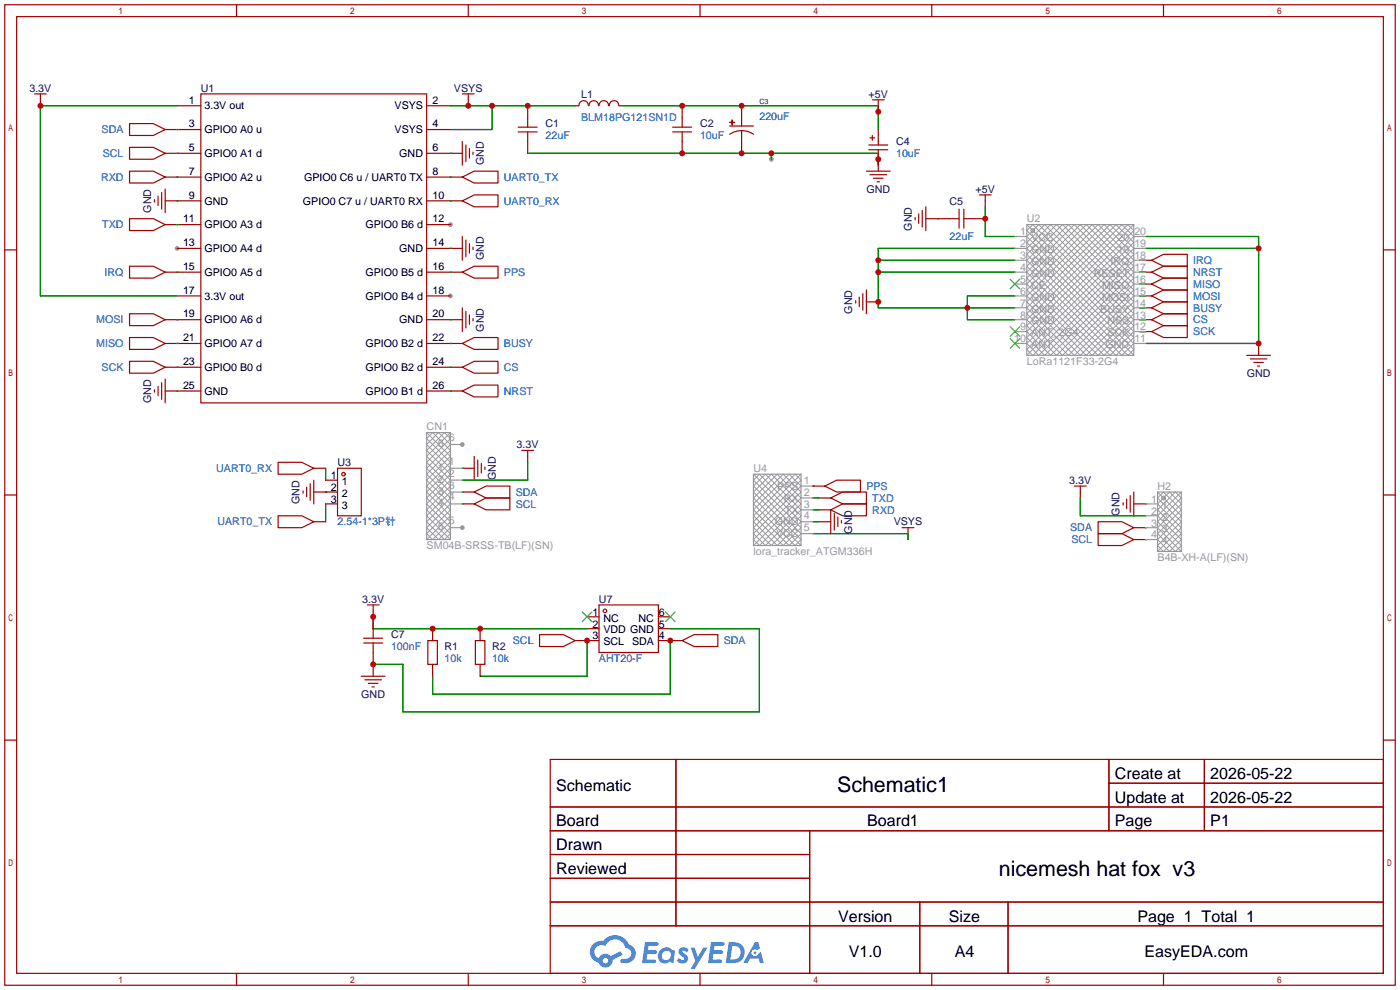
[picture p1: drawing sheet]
<svg xmlns="http://www.w3.org/2000/svg" width="299mm" height="212mm" viewBox="0 0 299 212" stroke-linecap="round" stroke-linejoin="round" font-family="sans-serif">
<g fill="#999">
<circle cx="96.3" cy="63.2" r=".51"/>
<circle cx="96.3" cy="48" r=".51"/>
<circle cx="37.8" cy="53.1" r=".51"/>
<circle cx="98.8" cy="112.8" r=".51"/>
<circle cx="98.8" cy="95" r=".51"/>
<circle cx="164.8" cy="34" r=".51"/>
</g>
<g fill="none" stroke="#a10000" stroke-width=".25">
<path d="M1 1h297.2v209.6h-297.2zM3.6 3.6h292.1v204.4h-292.1zM50.5 1v2.6M100.1 1v2.6M149.6 1v2.6M199.1 1v2.6M248.7 1v2.6M1 53.4h2.6M295.7 53.4h2.5M1 105.8h2.6M295.7 105.8h2.5M1 158.2h2.6"/>
<path d="M295.7 158.2h2.5M117.6 162.3h178.1v45.7h-178.1zM117.6 172.5h178.1M117.6 177.5h178.1M144.5 162.3v35.6M173 177.5v30.5M237 162.3v15.2M237 167.4h58.7M257.4 162.3v15.2M117.6 182.6h55.4M117.6 192.8h178.1M117.6 187.7h55.4"/>
<path d="M117.6 197.9h178.1M196.6 192.8v15.2M215.4 192.8v15.2M50.5 208v2.6M100.1 208v2.6M149.6 208v2.6M199.1 208v2.6M248.7 208v2.6"/>
</g>
<g fill="#5487ff">
<path d="M145.3 202.7a1.3 1.3 0 0 1 1.9 .3l-.4 .6a.54 .54 0 0 0-.9-.2l.1 .2a1.34 1.34 0 0 1 .9 1.8 1.47 1.47 0 0 1-2.3-.1l.5-.6 .8 .5a.31 .31 0 0 0 .4-.3 .31 .31 0 0 0-.3-.4 1.12 1.12 0 0 1-.7-1.8z"/>
<path d="M147.6 202.5h.9l.6 2 1.2-2h.9l-2.7 4.6h-.9l1-1.7z"/>
<path d="M137.8 201.4h1.7a1.31 1.31 0 0 1 1.2 .2 .4 .4 0 0 1-.3 .5l-1.8 .1-.1 .9h1.6a.4 .4 0 0 1 .4 .4 .4 .4 0 0 1-.5 .4h-1.6l-.2 1.2h1.4a.46 .46 0 0 1 .5 0 .46 .46 0 0 1 .1 .5l-.4 .2h-2.6z"/>
<path d="M151.9 201.4h1.7a1.32 1.32 0 0 1 1.2 .2 .39 .39 0 0 1-.3 .5l-1.8 .1-.1 .9h1.6a.4 .4 0 0 1 .4 .4 .4 .4 0 0 1-.4 .4h-1.7l-.2 1.2h1.4a.46 .46 0 0 1 .5 0 .46 .46 0 0 1 .1 .5l-.4 .2h-2.6z"/>
<path d="M161.3 201.4h.8l.3 1.3-.6 .4a.75 .75 0 0 0-1.1 .3 .75 .75 0 0 0 .5 1 .75 .75 0 0 0 .9-.7l.5-.2 .6 2.3h-.8l-.3-.9h-1.8l-.5 .9h-1z"/>
<path d="M155.7 201.4l-.6 4.4h1.5a2.27 2.27 0 0 0 2.6-2.2 2.27 2.27 0 0 0-2.7-2.2zM156.5 202.1a1.5 1.5 0 0 1 1.8 1.6 1.5 1.5 0 0 1-1.9 1.4h-.3z"/>
<path d="M141.2 203a1.6 1.6 0 0 0-.3 2.3 1.6 1.6 0 0 0 2.3 .2l.7 .3 .3-2.4-.1-.3-.5-.1a1.58 1.58 0 0 0-2.4 0zM141.8 203.5a.98 .98 0 0 1 1.6 .4 .98 .98 0 0 1-1.1 1.3 .94 .94 0 0 1-.9-.7 .94 .94 0 0 1 .4-1z"/>
<path d="M126.8 201.8a2.37 2.37 0 0 0 1.1 4 1.54 1.54 0 0 0 1.8 1 1.54 1.54 0 0 0 1.2-1.6l2.2-1.1-.5-.8-2 1a1.57 1.57 0 0 0-2.7 .5 1.5 1.5 0 0 1-.7-2.1 1.5 1.5 0 0 1 2.2-.5 2.23 2.23 0 0 1 2.3-1.4 2.23 2.23 0 0 1 2 1.8 1.16 1.16 0 0 1 1.2 1.1 1.16 1.16 0 0 1-1.1 1.2h-.7a.47 .47 0 0 0-.5 .4 .47 .47 0 0 0 .4 .5 2.17 2.17 0 0 0 2.5-.9 2.17 2.17 0 0 0-.3-2.7l-.8-.4a3.2 3.2 0 0 0-5.5-.7l-1.1 .1zM128.8 205.3a.6 .6 0 0 1 1.2 0 .6 .6 0 0 1-1.2 0z"/>
<circle cx="161.4" cy="203.6" r=".28"/>
</g>
<g fill="none" stroke="#a10000" stroke-width=".25">
<path d="M7.4 20.1h2.5M8.6 20.1v2.5M27.7 36.6h5.1l2.5 1.2-2.5 1.3h-5.1zM27.7 26.4h5.1l2.5 1.3-2.5 1.3h-5.1zM27.7 31.5h5.1l2.5 1.3-2.5 1.2h-5.1zM35.3 37.8h7.6M35.3 32.8h7.6M35.3 27.7h7.6M37.8 22.6h5.1M42.9 20.1h48.3v66h-48.3zM91.2 37.8h7.6M91.2 32.8h7.6"/>
<path d="M91.2 27.7h5.1M91.2 22.6h5.1M98.8 37.8l2.5-1.2h5.1v2.5h-5.1zM98.8 20.1h2.5M98.8 30.2v5.1M99.6 31v3.5M100.1 20.1v2.5M100.3 31.8v2M101.1 32.5v.5M110.7 28.2h4.1M110.7 27.2h4.1M112.8 22.6v4.6"/>
<path d="M112.8 28.2v4.6M122.9 22.6h.8M123.7 22.6a1.01 1.01 0 0 1 1-1.1 1.01 1.01 0 0 1 1.1 1.1M125.9 22.6a1.01 1.01 0 0 1 1-1.1 1.01 1.01 0 0 1 1 1.1M128 22.6a1.01 1.01 0 0 1 1-1.1 1.01 1.01 0 0 1 1.1 1.1M130.2 22.6a1.01 1.01 0 0 1 1-1.1 1.01 1.01 0 0 1 1 1.1M132.3 22.6h.8M143.8 28.2h4M143.8 27.2h4M145.8 22.6v4.6M145.8 28.2v4.6M156 26.2h1z"/>
<path d="M156 26.9h5M156.5 25.7v1zM158.5 27.9l-1.1 .1-1.4 .7M158.5 27.9l1.6 .3 .9 .5M158.5 22.6v4.3M158.5 27.9v4.9M185.2 36.6h5M185.7 31h4M185.7 32h4M185.9 37.3h3.6M185.9 29.5h1M186.4 21.3h2.6"/>
<path d="M186.4 29v1M186.7 38.1h2M187.5 38.9h.5M187.7 21.3v2.6M187.7 27.7v3.3M187.7 32v4.6M27.7 56.9h5.1l2.5 1.3-2.5 1.2h-5.1zM27.7 46.7h5.1l2.5 1.3-2.5 1.3h-5.1zM33 42.7v.5M33.8 41.9v2M34.5 41.1v3.6M35.3 58.2h7.6"/>
<path d="M35.3 48h7.6M35.3 42.9h7.6M35.3 40.4v5.1M37.8 53.1h5.1M91.2 58.2h7.6M91.2 53.1h7.6M91.2 48h5.1M91.2 42.9h7.6M98.8 42.9l2.5-1.2h5.1v2.5h-5.1zM98.8 58.2l2.5-1.3h5.1v2.5h-5.1zM98.8 50.5v5.1M99.6 51.3v3.6"/>
<path d="M100.3 52.1v2M101.1 52.8v.5M195.6 46.5v.5M196.3 45.7v2.1M197.1 45v3.5M197.9 46.7h7.1M197.9 44.2v5.1M205 44.7v4.1M206 46.7h4.6M206 44.7v4.1M209.3 41.7h2.5M210.6 41.7v2.5"/>
<path d="M243.6 58.2h2.5M243.6 55.6h2.5M246.1 55.6l2.6-1.2h5v2.5h-5zM246.1 58.2l2.6-1.3h5v2.5h-5zM27.7 72.1h5.1l2.5 1.3-2.5 1.3h-5.1zM27.7 67.1h5.1l2.5 1.2-2.5 1.3h-5.1zM27.7 77.2h5.1l2.5 1.3-2.5 1.3h-5.1zM35.3 78.5h7.6M35.3 73.4h7.6M35.3 68.3h7.6M37.8 63.2h5.1M91.2 78.5h7.6"/>
<path d="M91.2 73.4h7.6M91.2 68.3h7.6M91.2 63.2h5.1M98.8 73.4l2.5-1.3h5.1v2.6h-5.1zM98.8 78.5l2.5-1.3h5.1v2.6h-5.1zM98.8 65.8v5.1M99.6 66.5v3.6M100.3 67.3v2M101.1 68.1v.5M182.9 64.3v.5M183.6 63.5v2M184.4 62.7v3.6"/>
<path d="M185.2 64.5h2.5M185.2 62v5.1M243.6 68.3h2.5M243.6 63.2h2.5M243.6 60.7h2.5M243.6 65.8h2.5M243.6 70.9h2.5M246.1 60.7l2.6-1.3h5v2.6h-5zM246.1 63.2l2.6-1.2h5v2.5h-5zM246.1 65.8l2.6-1.3h5v2.6h-5zM246.1 68.3l2.6-1.2h5v2.5h-5zM246.1 70.9l2.6-1.3h5v2.5h-5z"/>
<path d="M266.4 75.9h5.1M267.2 76.7h3.6M268 77.5h2M268.7 78.2h.5M269 73.4v2.5M33 83.3v.5M33.8 82.5v2.1M34.5 81.8v3.5M35.3 83.6h7.6M35.3 81v5.1M59.4 98.8h5.1l2.6 1.3-2.6 1.2h-5.1zM91.2 83.6h7.6"/>
<path d="M98.8 83.6l2.5-1.3h5.1v2.5h-5.1zM101.3 97.5v5.1M102.1 98.3v3.6M102.9 99.1v2M103.6 99.8v.5M111.5 96.3h2.5M112.8 96.3v2.5M59.4 110.2h5.1l2.6 1.3-2.6 1.3h-5.1zM64.8 104.9v.5M65.5 104.1v2.1M66.3 103.4v3.5M67.1 111.5h2.5"/>
<path d="M67.1 100.1h2.5M67.1 105.2h5M67.1 102.6v5.1M69.6 107.7h2.5M69.6 102.6h2.5M72.1 100.1h5.1v10.1h-5.1zM98.8 100.1h2.5M98.8 105.2h2.5M98.8 107.7h2.5M101.3 105.2l2.6-1.3h5.1v2.5h-5.1zM101.3 107.7l2.6-1.3h5.1v2.6h-5.1zM173.7 103.9h2.6"/>
<path d="M175 111.5h2.5M175 109h2.5M175 106.4h2.5M176.3 103.9l2.5-1.3h5.1v2.6h-5.1zM177.5 109l2.6-1.3h5.1v2.5h-5.1zM177.5 106.4l2.6-1.2h5.1v2.5h-5.1zM177.5 109v5M178.3 109.7v3.6M179.1 110.5v2M179.8 111.3v.5M192.8 112.8h2.5M194.1 112.8v2.5"/>
<path d="M229.6 103.9h2.6M230.9 103.9v2.5M234.7 111.5h5.1l2.5 1.3-2.5 1.2h-5.1zM234.7 114h5.1l2.5 1.3-2.5 1.3h-5.1zM240 107.4v.5M240.8 106.7v2M241.6 105.9v3.6M242.3 112.8h2.6M242.3 107.7h2.6M242.3 105.2v5M242.3 115.3h2.6M77.7 136.4h4.1"/>
<path d="M77.7 137.4h4.1M78.5 129.3h2.5M79.8 129.3v7.1M79.8 137.4v7.1M91.4 136.9h2.1v5.1h-2.1zM92.5 134.4v2.5M101.6 136.9h2v5.1h-2zM102.6 134.4v2.5M115.3 135.6h5.1l2.5 1.3-2.5 1.3h-5.1zM122.9 136.9h5.1M125.5 131.8h2.5M125.5 134.4h2.5"/>
<path d="M128 129.3h12.7v10.1h-12.7zM140.7 131.8h2.6M140.7 134.4h2.6M140.7 136.9h5.1M145.8 136.9l2.5-1.3h5.1v2.6h-5.1zM77.2 144.5h5.1M78 145.3h3.5M78.7 146.1h2.1M79.5 146.8h.5M92.5 142v2.5M102.6 142v2.5"/>
<circle cx="73.4" cy="101.3" r=".38"/>
<circle cx="129.3" cy="130.6" r=".38"/>
</g>
<g fill="none" stroke="#008700" stroke-width=".25">
<path d="M37.8 37.8h.1M37.8 32.8h.1M37.8 27.7h.1M37.8 22.6h-29.2v40.6h29.2M96.3 32.8h.1M96.3 37.8h.1M96.3 22.6h26.6M105.2 22.6v5.1h-8.9M112.8 32.8h74.9v2.5M133.1 22.6h54.6v5.1M164.8 32.8v1.2M37.8 42.9h.1"/>
<path d="M37.8 48h.1M37.8 58.2h.1M96.3 53.1h.1M96.3 42.9h.1M96.3 58.2h.1M187.7 58.2h29.2M187.7 55.6h29.2M200.4 46.7h.1M210.6 44.2v6.3h6.3M216.9 53.1h-29.2v12.7h29.2M243.6 58.2h1.3M243.6 55.6h1.3"/>
<path d="M244.9 53.1h24.1M244.9 50.5h24.1v22.9h-24.1M37.8 68.3h.1M37.8 73.4h.1M37.8 78.5h.1M96.3 68.3h.1M96.3 78.5h.1M96.3 73.4h.1M216.9 63.2h-10.1v5.1h10.1M243.6 65.8h1.3M243.6 63.2h1.3M243.6 68.3h1.3"/>
<path d="M243.6 60.7h1.3M243.6 70.9h1.3M37.8 83.6h.1M96.3 83.6h.1M112.8 98.8v3.8h-14M69.6 105.2h.1M69.6 100.1v2.5M69.6 107.7v3.8M98.8 100.1h.1M98.8 105.2h.1M98.8 107.7h.1M173.7 103.9h.1"/>
<path d="M173.7 114h20.4v1.3M173.7 111.5h1.3M173.7 109h1.3M173.7 106.4h1.3M230.9 106.4v3.8h14M244.9 107.7h.1M244.9 112.8h.1M244.9 115.3h.1M79.8 131.8v2.6h45.7M125.5 136.9v7.6h-22.9M143.3 134.4h19v17.7h-76.2v-10.1h-6.3M143.3 136.9v11.4h-50.8v-3.8"/>
</g>
<path d="M215.9 59.7l2 2M217.9 59.7l-2 2M215.9 69.8l2 2.1M215.9 72.4l2 2M217.9 69.8l-2 2.1M217.9 72.4l-2 2M124.5 130.8l2 2M126.5 130.8l-2 2M142.2 130.8l2.1 2M144.3 130.8l-2.1 2" fill="none" stroke="#3c3" stroke-width=".25"/>
<g fill="none" stroke="#999" stroke-width=".21">
<path d="M219.5 48l22.8 22.9-5.1 5-17.7-17.7 10.1-10.2 12.7 12.7-15.2 15.2-7.6-7.6 20.3-20.3 2.5 2.5-22.8 22.9 2.5 2.5 20.3-20.3-7.6-7.6-15.2 15.2 12.7 12.7 10.1-10.1-17.8-17.8-5 5.1 22.8 22.8M220.7 48l21.6 21.6-6.3 6.3-16.5-16.5 11.4-11.4 11.4 11.4-16.5 16.5-6.3-6.3 21.5-21.6 1.3 1.3-22.8 22.8 3.8 3.8 19-19-8.9-8.9-13.9 14 13.9 13.9 8.9-8.8-19-19.1-3.8 3.8 22.8 22.9-1.3 1.2-21.5-21.5 6.3-6.4 16.5 16.5-11.4 11.4-11.4-11.4 16.5-16.5 6.3 6.4-21.6 21.5-1.2-1.2 22.8-22.9-3.8-3.8-19 19.1 8.8 8.8 14-13.9-14-14-8.8 8.9 19 19 3.8-3.8-22.8-22.8zM220.9 48.9l.2 .2M221.1 49.4l-.2 .2M242.3 48l-22.8 22.9 5 5 17.8-17.7-10.1-10.2-12.7 12.7 15.2 15.2 7.6-7.6-20.3-20.3-2.5 2.5 22.8 22.9-2.5 2.5-20.3-20.3 7.6-7.6 15.2 15.2-12.7 12.7-10.1-10.1 17.7-17.8 5.1 5.1-22.8 22.8M91.2 92.5l5.1 5-5.1 5.1 5.1 5.1-5.1 5.1 2.5 2.5 2.6-2.5-5.1-5.1 5.1-5.1-5.1-5.1 5.1-5M92.5 92.5l-1.3 1.2 5.1 5.1-5.1 5.1 5.1 5.1-5.1 5 1.3 1.3 3.8-3.8-5.1-5.1 5.1-5.1-5.1-5 3.8-3.8 1.3 1.2-5.1 5.1 5.1 5.1-5.1 5.1 5.1 5-1.3 1.3-3.8-3.8 5.1-5.1-5.1-5.1 5.1-5zM91.2 115.3l5.1-5.1-5.1-5 5.1-5.1-5.1-5.1 2.5-2.5 2.6 2.5-5.1 5.1 5.1 5.1-5.1 5 5.1 5.1M161 101.3l10.2 10.2-5.1 5.1-5.1-5.1 10.2-10.2M161 116.6l10.2-10.2-5.1-5.1-5.1 5.1 10.2 10.2M162.3 101.3l-1.3 1.3 10.2 10.2-3.8 3.8-6.4-6.4 8.9-8.9 1.3 1.3-10.2 10.2 3.8 3.8 6.4-6.4zM163.6 101.3l-2.6 2.6 10.2 10.1-2.5 2.6-7.7-7.6 7.7-7.7 2.5 2.6-10.2 10.1 2.6 2.6 7.6-7.6z"/>
<path d="M164.8 101.3l-3.8 3.9 10.2 10.1-1.3 1.3-8.9-8.9 6.4-6.4 3.8 3.9-10.2 10.1 1.3 1.3 8.9-8.9zM247.4 117.9l5.1-5.1-5.1-5.1 2.5-2.5 2.6 2.5-5.1 5.1 5.1 5.1M247.4 105.2l5.1 5-5.1 5.1 2.5 2.6 2.6-2.6-5.1-5.1 5.1-5M248.7 105.2l3.8 3.8-5.1 5 3.8 3.9 1.3-1.3-5.1-5.1 5.1-5.1-1.3-1.2-3.8 3.8 5.1 5-3.8 3.9-1.3-1.3 5.1-5.1-5.1-5.1zM248.8 106.1l.2 .2M249 106.6l-.2 .2"/>
</g>
<g fill="none" stroke="#999" stroke-width=".25">
<path d="M216.9 50.5h2.6M216.9 53.1h2.6M216.9 55.6h2.6M216.9 58.2h2.6M219.5 48h22.8v27.9h-22.8zM242.3 50.5h2.6M242.3 53.1h2.6M242.3 55.6h2.6M242.3 58.2h2.6M216.9 60.7h2.6M216.9 63.2h2.6M216.9 65.8h2.6"/>
<path d="M216.9 68.3h2.6M216.9 70.9h2.6M216.9 73.4h2.6M242.3 60.7h2.6M242.3 63.2h2.6M242.3 65.8h2.6M242.3 68.3h2.6M242.3 70.9h2.6M242.3 73.4h2.6M91.2 92.5h5.1v22.8h-5.1zM96.3 95h2.5M96.3 107.7h2.5"/>
<path d="M96.3 112.8h2.5M96.3 100.1h2.5M96.3 102.6h2.5M96.3 105.2h2.5M161 101.3h10.2v15.3h-10.2zM171.2 103.9h2.5M171.2 106.4h2.5M171.2 109h2.5M171.2 111.5h2.5M171.2 114h2.5M244.9 107.7h2.5M244.9 110.2h2.5"/>
<path d="M244.9 112.8h2.5M244.9 115.3h2.5M247.4 105.2h5.1v12.7h-5.1z"/>
<circle cx="220.7" cy="49.3" r=".38"/>
<circle cx="248.7" cy="106.4" r=".38"/>
</g>
<g fill="#c00">
<circle cx="79.8" cy="131.8" r=".63"/>
<circle cx="92.5" cy="134.4" r=".63"/>
<circle cx="102.6" cy="134.4" r=".63"/>
<circle cx="79.8" cy="142" r=".63"/>
<circle cx="143.3" cy="136.9" r=".63"/>
<circle cx="125.5" cy="136.9" r=".63"/>
<circle cx="206.8" cy="65.8" r=".63"/>
<circle cx="187.7" cy="64.5" r=".63"/>
<circle cx="187.7" cy="58.2" r=".63"/>
<circle cx="187.7" cy="55.6" r=".63"/>
<circle cx="269" cy="73.4" r=".63"/>
<circle cx="269" cy="53.1" r=".63"/>
<circle cx="210.6" cy="46.7" r=".63"/>
<circle cx="105.2" cy="22.6" r=".63"/>
<circle cx="100.1" cy="22.6" r=".63"/>
<circle cx="112.8" cy="22.6" r=".63"/>
<circle cx="8.6" cy="22.6" r=".63"/>
<circle cx="145.8" cy="32.8" r=".63"/>
<circle cx="158.5" cy="32.8" r=".63"/>
<circle cx="164.8" cy="32.8" r=".63"/>
<circle cx="187.7" cy="34" r=".63"/>
<circle cx="145.8" cy="22.6" r=".63"/>
<circle cx="158.5" cy="22.6" r=".63"/>
<circle cx="187.7" cy="23.9" r=".63"/>
</g>
<g font-size="4.6">
<text x="178.9" y="169.3">Schematic1</text>
<text x="213.5" y="187.1">nicemesh hat fox v3</text>
</g>
<g font-size="3.4">
<text x="238.3" y="166.5">Create at</text>
<text x="258.7" y="166.5">2026-05-22</text>
<text x="118.9" y="169">Schematic</text>
<text x="238.3" y="171.6">Update at</text>
<text x="258.7" y="171.6">2026-05-22</text>
<text x="118.9" y="176.6">Board</text>
<text x="185.3" y="176.6">Board1</text>
<text x="238.3" y="176.6">Page</text>
<text x="258.7" y="176.6">P1</text>
<text x="118.9" y="181.7">Drawn</text>
<text x="118.9" y="186.8">Reviewed</text>
<text x="179.1" y="197">Version</text>
<text x="202.8" y="197">Size</text>
<text x="243.1" y="197">Page 1 Total 1</text>
<text x="181.4" y="204.6">V1.0</text>
<text x="204" y="204.6">A4</text>
<text x="244.6" y="204.6">EasyEDA.com</text>
</g>
<g font-size="2.3" fill="#000080">
<text x="6.3" y="19.6">3.3V</text>
<text x="42.9" y="19.6">U1</text>
<text x="97" y="19.6">VSYS</text>
<text x="124.2" y="20.9">L1</text>
<text x="185.6" y="20.9">+5V</text>
<text x="116.6" y="27.2">C1</text>
<text x="149.6" y="27.2">C2</text>
<text x="103.4" y="35.3" transform="rotate(-90 103.4 35.3)">GND</text>
<text x="191.5" y="31">C4</text>
<text x="185.2" y="41.2">GND</text>
<text x="208.5" y="41.2">+5V</text>
<text x="32.3" y="45.5" transform="rotate(-90 32.3 45.5)">GND</text>
<text x="202.9" y="43.7">C5</text>
<text x="194.8" y="49.3" transform="rotate(-90 194.8 49.3)">GND</text>
<text x="103.4" y="55.6" transform="rotate(-90 103.4 55.6)">GND</text>
<text x="103.4" y="70.9" transform="rotate(-90 103.4 70.9)">GND</text>
<text x="182.1" y="67.1" transform="rotate(-90 182.1 67.1)">GND</text>
<text x="266.4" y="80.5">GND</text>
<text x="32.3" y="86.1" transform="rotate(-90 32.3 86.1)">GND</text>
<text x="110.4" y="95.8">3.3V</text>
<text x="72.1" y="99.6">U3</text>
<text x="64" y="107.7" transform="rotate(-90 64 107.7)">GND</text>
<text x="105.9" y="102.6" transform="rotate(-90 105.9 102.6)">GND</text>
<text x="228.5" y="103.4">3.3V</text>
<text x="191" y="112.3">VSYS</text>
<text x="239.3" y="110.2" transform="rotate(-90 239.3 110.2)">GND</text>
<text x="182.1" y="114" transform="rotate(-90 182.1 114)">GND</text>
<text x="77.4" y="128.8">3.3V</text>
<text x="128" y="128.8">U7</text>
<text x="83.6" y="136.4">C7</text>
<text x="95" y="139">R1</text>
<text x="105.2" y="139">R2</text>
<text x="77.2" y="149.1">GND</text>
</g>
<g font-size="2.3">
<text x="40.4" y="22.1">1</text>
<text x="43.7" y="23.4">3.3V out</text>
<text x="84.3" y="23.4">VSYS</text>
<text x="92.5" y="22.1">2</text>
<text x="40.4" y="27.2">3</text>
<text x="43.7" y="28.5">GPIO0 A0 u</text>
<text x="84.3" y="28.5">VSYS</text>
<text x="92.5" y="27.2">4</text>
<text x="40.4" y="32.3">5</text>
<text x="43.7" y="33.6">GPIO0 A1 d</text>
<text x="85.3" y="33.6">GND</text>
<text x="92.5" y="32.3">6</text>
<text x="40.4" y="37.4">7</text>
<text x="43.7" y="38.6">GPIO0 A2 u</text>
<text x="65" y="38.6">GPIO0 C6 u / UART0 TX</text>
<text x="92.5" y="37.4">8</text>
<text x="39.1" y="47.5">11</text>
<text x="40.4" y="42.4">9</text>
<text x="43.7" y="43.7">GND</text>
<text x="64.7" y="43.7">GPIO0 C7 u / UART0 RX</text>
<text x="92.5" y="47.5">12</text>
<text x="92.5" y="42.4">10</text>
<text x="39.1" y="52.6">13</text>
<text x="43.7" y="53.9">GPIO0 A4 d</text>
<text x="43.7" y="48.8">GPIO0 A3 d</text>
<text x="78.1" y="48.8">GPIO0 B6 d</text>
<text x="85.3" y="53.9">GND</text>
<text x="92.5" y="52.6">14</text>
<text x="39.1" y="57.7">15</text>
<text x="43.7" y="59">GPIO0 A5 d</text>
<text x="78.1" y="59">GPIO0 B5 d</text>
<text x="92.5" y="57.7">16</text>
<text x="39.1" y="62.8">17</text>
<text x="43.7" y="64">3.3V out</text>
<text x="78.1" y="64">GPIO0 B4 d</text>
<text x="92.5" y="62.8">18</text>
<text x="39.1" y="67.8">19</text>
<text x="43.7" y="69.1">GPIO0 A6 d</text>
<text x="85.3" y="69.1">GND</text>
<text x="92.5" y="67.8">20</text>
<text x="39.1" y="72.9">21</text>
<text x="43.7" y="74.2">GPIO0 A7 d</text>
<text x="78.1" y="74.2">GPIO0 B2 d</text>
<text x="92.5" y="72.9">22</text>
<text x="39.1" y="83.1">25</text>
<text x="39.1" y="78">23</text>
<text x="43.7" y="79.3">GPIO0 B0 d</text>
<text x="78.1" y="79.3">GPIO0 B2 d</text>
<text x="92.5" y="83.1">26</text>
<text x="92.5" y="78">24</text>
<text x="43.7" y="84.4">GND</text>
<text x="78.1" y="84.4">GPIO0 B1 d</text>
<text x="70.7" y="102.4">1</text>
<text x="70.7" y="104.9">2</text>
<text x="70.7" y="107.4">3</text>
<text x="73.1" y="103.6">1</text>
<text x="73.1" y="106.2">2</text>
<text x="73.1" y="108.7">3</text>
<text x="126.6" y="131.6">1</text>
<text x="140.8" y="131.6">6</text>
<text x="126.6" y="134.1">2</text>
<text x="126.6" y="136.7">3</text>
<text x="129" y="132.8">NC</text>
<text x="129" y="135.4">VDD GND</text>
<text x="129" y="137.9">SCL</text>
<text x="135.1" y="137.9">SDA</text>
<text x="136.5" y="132.8">NC</text>
<text x="140.8" y="136.7">4</text>
<text x="140.8" y="134.1">5</text>
</g>
<g font-size="2.3" fill="#00f">
<text x="21.7" y="28.5">SDA</text>
<text x="116.6" y="29.7">22uF</text>
<text x="124.2" y="25.9">BLM18PG121SN1D</text>
<text x="149.6" y="29.7">10uF</text>
<text x="162.3" y="25.7">220uF</text>
<text x="22" y="33.6">SCL</text>
<text x="191.5" y="33.6">10uF</text>
<text x="21.6" y="38.6">RXD</text>
<text x="107.7" y="38.6">UART0_TX</text>
<text x="107.7" y="43.7">UART0_RX</text>
<text x="21.8" y="48.8">TXD</text>
<text x="202.9" y="51.3">22uF</text>
<text x="22.3" y="59">IRQ</text>
<text x="107.7" y="59">PPS</text>
<text x="255" y="56.4">IRQ</text>
<text x="255" y="59">NRST</text>
<text x="255" y="61.5">MISO</text>
<text x="255" y="64">MOSI</text>
<text x="20.6" y="69.1">MOSI</text>
<text x="255" y="66.6">BUSY</text>
<text x="255" y="69.1">CS</text>
<text x="255" y="71.7">SCK</text>
<text x="20.6" y="74.2">MISO</text>
<text x="107.7" y="74.2">BUSY</text>
<text x="21.7" y="79.3">SCK</text>
<text x="107.7" y="79.3">CS</text>
<text x="107.7" y="84.4">NRST</text>
<text x="46.2" y="100.9">UART0_RX</text>
<text x="110.2" y="105.9">SDA</text>
<text x="185.2" y="104.7">PPS</text>
<text x="186.4" y="107.2">TXD</text>
<text x="46.5" y="112.3">UART0_TX</text>
<text x="72.1" y="112.3">2.54-1*3P针</text>
<text x="110.2" y="108.5">SCL</text>
<text x="186.4" y="109.8">RXD</text>
<text x="228.7" y="113.6">SDA</text>
<text x="229" y="116.1">SCL</text>
<text x="109.6" y="137.7">SCL</text>
<text x="154.7" y="137.7">SDA</text>
<text x="83.6" y="139">100nF</text>
<text x="95" y="141.5">10k</text>
<text x="105.2" y="141.5">10k</text>
<text x="128" y="141.5">AHT20-F</text>
</g>
<g font-size="2.3" fill="#999">
<text x="219.5" y="47.5">U2</text>
<text x="218.1" y="50.3">1</text>
<text x="218.1" y="52.8">2</text>
<text x="220.4" y="51.6">VCC</text>
<text x="238.8" y="51.6">20</text>
<text x="242.4" y="52.8">19</text>
<text x="242.4" y="50.3">20</text>
<text x="218.1" y="55.4">3</text>
<text x="218.1" y="57.9">4</text>
<text x="220.4" y="54.1">GND</text>
<text x="220.4" y="56.6">GND</text>
<text x="220.4" y="59.2">GND</text>
<text x="233.8" y="59.2">RESET</text>
<text x="237.3" y="56.6">IRQ</text>
<text x="238.8" y="54.1">19</text>
<text x="242.4" y="57.9">17</text>
<text x="242.4" y="55.4">18</text>
<text x="218.1" y="60.5">5</text>
<text x="218.1" y="63">6</text>
<text x="218.1" y="65.5">7</text>
<text x="220.4" y="61.7">CE</text>
<text x="220.4" y="64.3">GND</text>
<text x="235.5" y="64.3">MOSI</text>
<text x="235.5" y="61.7">MISO</text>
<text x="242.4" y="65.5">14</text>
<text x="242.4" y="63">15</text>
<text x="242.4" y="60.5">16</text>
<text x="218.1" y="68.1">8</text>
<text x="218.1" y="70.6">9</text>
<text x="220.4" y="66.8">GND</text>
<text x="220.4" y="69.3">GND</text>
<text x="220.4" y="71.9">ANT_2G4</text>
<text x="235.1" y="66.8">BUSY</text>
<text x="236.7" y="71.9">SCK</text>
<text x="236.7" y="69.3">NSS</text>
<text x="242.4" y="70.6">12</text>
<text x="242.4" y="68.1">13</text>
<text x="216.8" y="73.2">10</text>
<text x="220.4" y="74.4">ANT</text>
<text x="236.3" y="74.4">GND</text>
<text x="242.4" y="73.2">11</text>
<text x="219.5" y="78">LoRa1121F33-2G4</text>
<text x="91.2" y="92">CN1</text>
<text x="93.6" y="95.5">6</text>
<text x="95.9" y="94.3">6</text>
<text x="93.6" y="100.6">1</text>
<text x="95.9" y="99.3">1</text>
<text x="95.9" y="101.9">2</text>
<text x="161" y="100.9">U4</text>
<text x="93.6" y="103.2">2</text>
<text x="93.6" y="105.7">3</text>
<text x="95.9" y="104.4">3</text>
<text x="95.9" y="107">4</text>
<text x="166.1" y="104.7">PPS</text>
<text x="167.5" y="107.2">RX</text>
<text x="171.8" y="103.4">1</text>
<text x="171.8" y="105.9">2</text>
<text x="246" y="107.4">1</text>
<text x="247.4" y="104.7">H2</text>
<text x="93.6" y="108.2">4</text>
<text x="93.6" y="113.3">5</text>
<text x="95.9" y="112">5</text>
<text x="165.6" y="112.3">GND</text>
<text x="167.8" y="109.8">TX</text>
<text x="171.8" y="108.5">3</text>
<text x="171.8" y="111">4</text>
<text x="171.8" y="113.6">5</text>
<text x="246" y="110">2</text>
<text x="246" y="112.5">3</text>
<text x="248.3" y="108.7">1</text>
<text x="248.3" y="111.3">2</text>
<text x="248.3" y="113.8">3</text>
<text x="91.2" y="117.4">SM04B-SRSS-TB(LF)(SN)</text>
<text x="161" y="118.6">lora_tracker_ATGM336H</text>
<text x="165.9" y="114.8">VCC</text>
<text x="246" y="115.1">4</text>
<text x="247.4" y="119.9">B4B-XH-A(LF)(SN)</text>
<text x="248.3" y="116.3">4</text>
</g>
<text font-size="1.5" fill="#000080" x="162.3" y="22.3">C3</text>
</svg>
